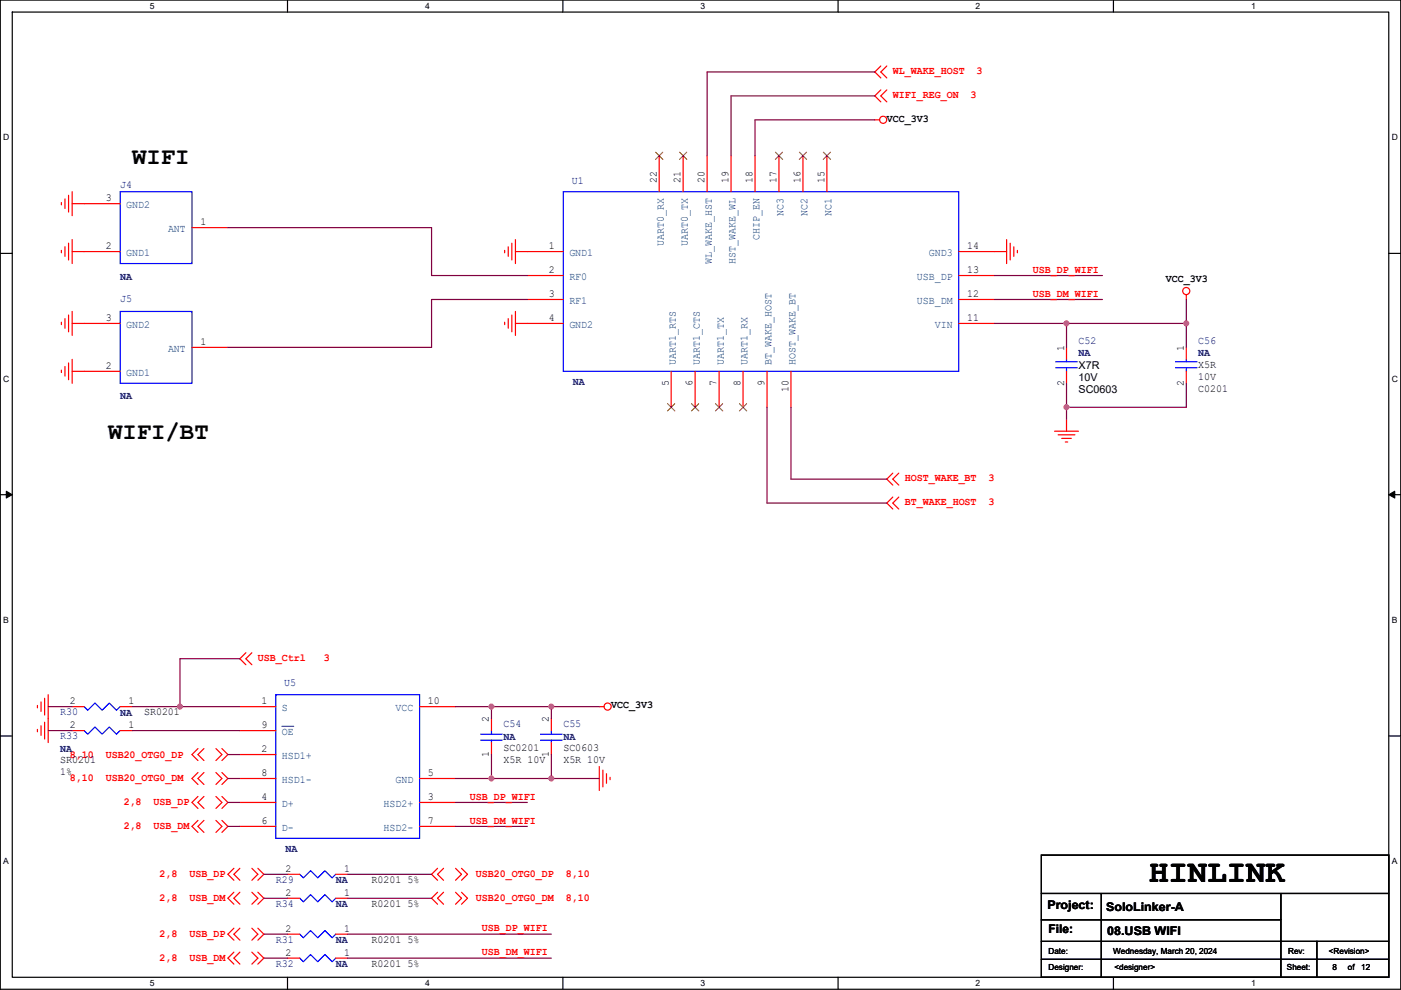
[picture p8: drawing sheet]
<svg xmlns="http://www.w3.org/2000/svg" width="297mm" height="210mm" viewBox="0 0 297 210" stroke-linecap="round" stroke-linejoin="round" font-family="sans-serif">
<path d="M.1 0h296.9v209.8h-296.9zM2.6 2.6h291.8v204.7h-291.8z" fill="none" stroke="#000" stroke-width=".25"/>
<g fill="#fff">
<path d="M31.8 .3h1v2h-1z"/>
<path d="M31.8 207.5h1v2.1h-1z"/>
</g>
<path d="M61 0v2.6M61 207.3v2.5" fill="none" stroke="#000" stroke-width=".25"/>
<g fill="#fff">
<path d="M90.1 .3h1v2h-1z"/>
<path d="M90.1 207.5h1v2.1h-1z"/>
</g>
<path d="M119.3 0v2.6M119.3 207.3v2.5" fill="none" stroke="#000" stroke-width=".25"/>
<g fill="#fff">
<path d="M148.5 .3h1v2h-1z"/>
<path d="M148.5 207.5h1v2.1h-1z"/>
</g>
<path d="M177.7 0v2.6M177.7 207.3v2.5" fill="none" stroke="#000" stroke-width=".25"/>
<g fill="#fff">
<path d="M206.9 .3h1v2h-1z"/>
<path d="M206.9 207.5h1v2.1h-1z"/>
</g>
<path d="M236.1 0v2.6M236.1 207.3v2.5" fill="none" stroke="#000" stroke-width=".25"/>
<g fill="#fff">
<path d="M265.2 .3h1v2h-1z"/>
<path d="M265.2 207.5h1v2.1h-1z"/>
<path d="M.7 28.2h1.3v2h-1.3z"/>
<path d="M295.1 28.2h1.3v2h-1.3z"/>
<path d="M.7 79.3h1.3v2.1h-1.3z"/>
<path d="M295.1 79.3h1.3v2.1h-1.3z"/>
</g>
<path d="M.1 53.7h2.5M294.4 53.7h2.6" fill="none" stroke="#000" stroke-width=".25"/>
<g fill="#fff">
<path d="M.7 130.5h1.2v2h-1.2z"/>
<path d="M295.1 130.5h1.2v2h-1.2z"/>
</g>
<path d="M.1 104.9h2.5M294.4 104.9h2.6" fill="none" stroke="#000" stroke-width=".25"/>
<path d="M1.3 104.2l1.3 .7-1.3 .7zM294.4 104.9l1.3-.7v1.4z" fill="#000" stroke="#000" stroke-width=".21"/>
<g fill="#fff">
<path d="M.7 181.7h1.2v2h-1.2z"/>
<path d="M295.1 181.7h1.2v2h-1.2z"/>
</g>
<path d="M.1 156.1h2.5M294.4 156.1h2.6M220.8 181.4h73.6v25.9h-73.6zM220.8 189.5h73.6M220.8 195.1h50.8M220.8 199.7h73.6M233.5 189.5v17.8M271.6 189.5v17.8M279.2 199.7v7.6M220.8 203.5h73.6" fill="none" stroke="#000" stroke-width=".25"/>
<g fill="none" stroke="#f00" stroke-width=".25">
<path d="M186.8 14l-1.3 1.3 1.3 1.2M186.8 19.1l-1.3 1.2 1.3 1.3M188 14l-1.2 1.3 1.2 1.2M188 19.1l-1.2 1.2 1.2 1.3M139.8 33v7.7M144.8 33v7.7M149.9 33v7.7M155 33v7.7M160.1 33v7.7M165.2 33v7.7M170.2 33v7.7M175.3 33v7.7"/>
<path d="M185.5 25.4h1M13 53.1v.5M13 42.9v.6M13.8 52.3v2.1M13.8 42.2v2M14.5 51.6v3.5M14.5 41.4v3.6M15.3 53.4h10.2M15.3 50.8v5.1M15.3 43.2h10.2M15.3 40.7v5M40.7 48.3h7.6"/>
<path d="M107 53.1v.5M107.8 52.3v2.1M108.5 51.6v3.5M109.3 53.4h10.1M109.3 50.8v5.1M111.8 58.4h7.6M203.3 58.4h7.6M213.4 53.4h-10.1M213.4 50.8v5.1M214.2 51.6v3.5M214.9 52.3v2.1M215.7 53.1v.5"/>
<path d="M13 78.5v.5M13 68.3v.6M13.8 77.7v2.1M13.8 67.6v2M14.5 77v3.5M14.5 66.8v3.6M15.3 78.8h10.2M15.3 76.2v5.1M15.3 68.6h10.2M15.3 66.1v5M40.7 73.7h7.6M107 68.3v.6"/>
<path d="M107.8 67.6v2M108.5 66.8v3.6M109.3 68.6h10.1M109.3 66.1v5M111.8 63.5h7.6M142.3 78.8v7.6M147.4 78.8v7.6M152.5 78.8v7.6M157.5 78.8v7.6M162.6 78.8v7.6M167.7 78.8v7.6M203.3 68.6h7.6"/>
<path d="M203.3 63.5h7.6M226.1 73.7v2.5M226.1 78.8v2.5M251.5 62.5v1M251.5 73.7v2.5M251.5 78.8v2.5M223.6 91.5h5.1M224.3 92.2h3.6M225.1 93h2M225.9 93.7h.5M226.1 88.9v2.6M189.3 100.4l-1.3 1.2 1.3 1.3"/>
<path d="M189.3 105.4l-1.3 1.3 1.3 1.3M190.6 100.4l-1.3 1.2 1.3 1.3M190.6 105.4l-1.3 1.3 1.3 1.3M52.1 138.5l-1.2 1.2 1.2 1.3M53.4 138.5l-1.3 1.2 1.3 1.3M7.9 154.7v.5M7.9 149.6v.5M8.7 153.9v2.1M8.7 148.9v2M9.5 153.2v3.5M9.5 148.1v3.6M10.2 147.3v10.2"/>
<path d="M15.3 149.9h2.5M15.3 155h2.5M25.5 149.9h2.5M25.5 155h2.5M42 158.8l-1.3 1.2 1.3 1.3M43.2 158.8l-1.2 1.2 1.2 1.3M45.8 158.8l1.3 1.2-1.3 1.3M47.1 158.8l1.2 1.2-1.2 1.3M50.9 149.9h7.6M50.9 155h7.6M89 149.9h7.6M104.2 157.5v2.5"/>
<path d="M104.2 152.4v2.6M116.9 157.5v2.5M116.9 152.4v2.6M127.1 149.9h1M42 168.9l-1.3 1.3 1.3 1.3M42 174l-1.3 1.3 1.3 1.3M42 163.9l-1.3 1.2 1.3 1.3M43.2 168.9l-1.2 1.3 1.2 1.3M43.2 174l-1.2 1.3 1.2 1.3M43.2 163.9l-1.2 1.2 1.2 1.3M45.8 168.9l1.3 1.3-1.3 1.3M45.8 174l1.3 1.3-1.3 1.3"/>
<path d="M45.8 163.9l1.3 1.2-1.3 1.3M47.1 168.9l1.2 1.3-1.2 1.3M47.1 174l1.2 1.3-1.2 1.3M47.1 163.9l1.2 1.2-1.2 1.3M50.9 160h7.6M50.9 170.2h7.6M50.9 165.1h7.6M50.9 175.3h7.6M89 170.2h7.6M89 165.1h7.6M89 175.3h7.6M127.1 162.6v5.1"/>
<path d="M127.8 163.3v3.6M128.6 164.1v2M129.3 164.9v.5M49.6 189.3l-1.3 1.2 1.3 1.3M49.6 184.2l-1.3 1.2 1.3 1.3M49.6 196.9l-1.3 1.2 1.3 1.3M50.9 189.3l-1.3 1.2 1.3 1.3M50.9 184.2l-1.3 1.2 1.3 1.3M50.9 196.9l-1.3 1.2 1.3 1.3M53.4 189.3l1.3 1.2-1.3 1.3M53.4 184.2l1.3 1.2-1.3 1.3M53.4 196.9l1.3 1.2-1.3 1.3"/>
<path d="M54.7 189.3l1.2 1.2-1.2 1.3M54.7 184.2l1.2 1.2-1.2 1.3M54.7 196.9l1.2 1.2-1.2 1.3M61 198.1h2.6M61 185.4h2.6M61 190.5h2.6M71.2 198.1h2.5M71.2 185.4h2.5M71.2 190.5h2.5M92.8 189.3l-1.3 1.2 1.3 1.3M92.8 184.2l-1.3 1.2 1.3 1.3M94 189.3l-1.2 1.2 1.2 1.3"/>
<path d="M94 184.2l-1.2 1.2 1.2 1.3M96.6 189.3l1.3 1.2-1.3 1.3M96.6 184.2l1.3 1.2-1.3 1.3M97.9 189.3l1.2 1.2-1.2 1.3M97.9 184.2l1.2 1.2-1.2 1.3M49.6 202l-1.3 1.2 1.3 1.3M50.9 202l-1.3 1.2 1.3 1.3M53.4 202l1.3 1.2-1.3 1.3M54.7 202l1.2 1.2-1.2 1.3M61 203.2h2.6M71.2 203.2h2.5"/>
<circle cx="187.2" cy="25.4" r=".76"/>
<circle cx="251.5" cy="61.7" r=".76"/>
<circle cx="128.8" cy="149.9" r=".76"/>
</g>
<g fill="none" stroke="#00f" stroke-width=".25">
<path d="M25.5 40.7h15.2v15.2h-15.2zM119.4 40.7h83.9v38.1h-83.9zM25.5 66.1h15.2v15.2h-15.2zM223.8 78h4.6M223.8 76.7h4.6M226.1 76.2v.5M226.1 78v.8M249.2 78h4.6M249.2 76.7h4.6M251.5 76.2v.5M251.5 78v.8M17.8 149.9l.8 .7 1.5-1.5 1.6 1.5 1.5-1.5 1.5 1.5 .8-.7"/>
<path d="M17.8 155l.8 .7 1.5-1.5 1.6 1.5 1.5-1.5 1.5 1.5 .8-.7M58.5 147.3h30.5v30.5h-30.5zM101.9 155.7h4.6M101.9 157h4.6M104.2 157v.5M104.2 155v.7M114.6 155.7h4.6M114.6 157h4.6M116.9 157v.5M116.9 155v.7M63.6 198.1l.7 .8 1.5-1.5 1.6 1.5 1.5-1.5 1.5 1.5 .8-.8M63.6 185.4l.7 .8 1.5-1.5 1.6 1.5 1.5-1.5 1.5 1.5 .8-.8"/>
<path d="M63.6 190.5l.7 .8 1.5-1.5 1.6 1.5 1.5-1.5 1.5 1.5 .8-.8M63.6 203.2l.7 .8 1.5-1.5 1.6 1.5 1.5-1.5 1.5 1.5 .8-.8"/>
</g>
<g fill="none" stroke="#804000" stroke-width=".21">
<path d="M139 32.3l1.5 1.5M140.5 32.3l-1.5 1.5M144.1 32.3l1.5 1.5M145.6 32.3l-1.5 1.5M164.4 32.3l1.5 1.5M165.9 32.3l-1.5 1.5M169.5 32.3l1.5 1.5M171 32.3l-1.5 1.5M174.6 32.3l1.5 1.5M176.1 32.3l-1.6 1.5M141.5 85.6l1.6 1.6M143.1 85.6l-1.6 1.6"/>
<path d="M146.6 85.6l1.6 1.6M148.1 85.6l-1.5 1.6M151.7 85.6l1.5 1.6M153.2 85.6l-1.5 1.6M156.8 85.6l1.5 1.6M158.3 85.6l-1.5 1.6"/>
</g>
<path d="M59.8 154.1h2.5" fill="none" stroke="#004080" stroke-width=".21"/>
<g fill="none" stroke="#800040" stroke-width=".25">
<path d="M185.5 15.3h-35.6v17.7M185.5 20.3h-30.5v12.7M185.5 25.4h-25.4v7.6M48.3 48.3h43.2v10.1h20.3M210.9 58.4h22.8M111.8 63.5h-20.3v10.2h-43.2M210.9 63.5h22.8M210.9 68.6h15.2M226.1 68.6h25.4M226.1 68.6v5.1M251.5 68.6v5.1M251.5 63.5v5.1"/>
<path d="M162.6 86.4v20.3h25.4M167.7 86.4v15.2h20.3M226.1 81.3v5.1M226.1 86.4v2.5M251.5 81.3v5.1h-25.4M50.9 139.7h-12.7v10.2M10.2 155h5.1M10.2 149.9h5.1M28 149.9h10.2M28 155h22.9M38.2 149.9h12.7M96.6 149.9h7.6"/>
<path d="M104.2 149.9h12.7M104.2 149.9v2.5M116.9 149.9h10.2M116.9 149.9v2.5M48.3 170.2h2.6M48.3 175.3h2.6M48.3 165.1h2.6M48.3 160h2.6M96.6 165.1h7.6M96.6 170.2h15.2M96.6 175.3h15.2M104.2 165.1h12.7"/>
<path d="M104.2 160v5.1M116.9 165.1h10.2M116.9 160v5.1M55.9 190.5h5.1M55.9 185.4h5.1M55.9 198.1h5.1M73.7 198.1h43.2M73.7 190.5h17.8M73.7 185.4h17.8M55.9 203.2h5.1M73.7 203.2h43.2"/>
</g>
<g fill="#f0f" stroke="#f0f" stroke-width=".25">
<circle cx="226.1" cy="68.6" r=".5"/>
<circle cx="226.1" cy="86.4" r=".5"/>
<circle cx="251.5" cy="68.6" r=".5"/>
<circle cx="116.9" cy="165.1" r=".5"/>
<circle cx="104.2" cy="165.1" r=".5"/>
<circle cx="116.9" cy="149.9" r=".5"/>
<circle cx="104.2" cy="149.9" r=".5"/>
<circle cx="38.1" cy="149.9" r=".5"/>
</g>
<text font-size="6.9" x="243.6" y="187.1">HINLINK</text>
<g font-size="5.1">
<text x="28" y="34.8">WIFI</text>
<text x="22.9" y="93.2">WIFI/BT</text>
</g>
<g font-size="2.5">
<text x="222.1" y="192.9">Project:</text>
<text x="222.3" y="198">File:</text>
<text x="234.5" y="193.1">SoloLinker-A</text>
<text x="234.8" y="198.2">08.USB WIFI</text>
</g>
<g font-size="2.3" fill="#f00">
<text x="189.3" y="15.6">WL_WAKE_HOST</text>
<text x="207.1" y="15.6">3</text>
<text x="189.3" y="20.7">WIFI_REG_ON</text>
<text x="205.8" y="20.7">3</text>
<text x="219" y="57.8">USB_DP_WIFI</text>
<text x="219" y="62.9">USB_DM_WIFI</text>
<text x="191.8" y="102">HOST_WAKE_BT</text>
<text x="191.8" y="107.1">BT_WAKE_HOST</text>
<text x="209.6" y="102">3</text>
<text x="209.6" y="107.1">3</text>
<text x="54.7" y="140.1">USB_Ctrl</text>
<text x="68.6" y="140.1">3</text>
<text x="14.8" y="160.7">8,10</text>
<text x="22.4" y="160.7">USB20_OTG0_DP</text>
<text x="14.8" y="165.8">8,10</text>
<text x="22.4" y="165.8">USB20_OTG0_DM</text>
<text x="26.2" y="170.8">2,8</text>
<text x="32.6" y="170.8">USB_DP</text>
<text x="99.6" y="169.6">USB_DP_WIFI</text>
<text x="26.2" y="175.9">2,8</text>
<text x="32.6" y="175.9">USB_DM</text>
<text x="99.6" y="174.7">USB_DM_WIFI</text>
<text x="33.8" y="191.2">2,8</text>
<text x="33.8" y="186.1">2,8</text>
<text x="40.2" y="191.2">USB_DM</text>
<text x="40.2" y="186.1">USB_DP</text>
<text x="100.9" y="191.2">USB20_OTG0_DM</text>
<text x="100.9" y="186.1">USB20_OTG0_DP</text>
<text x="119.9" y="191.2">8,10</text>
<text x="119.9" y="186.1">8,10</text>
<text x="102.2" y="197.5">USB_DP_WIFI</text>
<text x="33.8" y="203.9">2,8</text>
<text x="33.8" y="198.8">2,8</text>
<text x="40.2" y="203.9">USB_DM</text>
<text x="40.2" y="198.8">USB_DP</text>
<text x="102.2" y="202.6">USB_DM_WIFI</text>
</g>
<g font-size="2.3">
<text x="188" y="25.8">VCC_3V3</text>
<text x="139.2" y="38.9" transform="rotate(-90 139.2 38.9)">22</text>
<text x="144.3" y="38.9" transform="rotate(-90 144.3 38.9)">21</text>
<text x="149.4" y="38.9" transform="rotate(-90 149.4 38.9)">20</text>
<text x="154.5" y="38.9" transform="rotate(-90 154.5 38.9)">19</text>
<text x="159.6" y="38.9" transform="rotate(-90 159.6 38.9)">18</text>
<text x="164.6" y="38.9" transform="rotate(-90 164.6 38.9)">17</text>
<text x="169.7" y="38.9" transform="rotate(-90 169.7 38.9)">16</text>
<text x="174.8" y="38.9" transform="rotate(-90 174.8 38.9)">15</text>
<text x="22.4" y="42.7">3</text>
<text x="42.5" y="47.8">1</text>
<text x="22.4" y="52.8">2</text>
<text x="116.4" y="52.8">1</text>
<text x="205" y="52.8">14</text>
<text x="116.4" y="57.9">2</text>
<text x="205" y="57.9">13</text>
<text x="247.2" y="59.8">VCC_3V3</text>
<text x="116.4" y="63">3</text>
<text x="205" y="63">12</text>
<text x="22.4" y="68.1">3</text>
<text x="116.4" y="68.1">4</text>
<text x="205" y="68.1">11</text>
<text x="42.5" y="73.2">1</text>
<text x="225.6" y="74.4" transform="rotate(-90 225.6 74.4)">1</text>
<text x="251" y="74.4" transform="rotate(-90 251 74.4)">1</text>
<text x="22.4" y="78.2">2</text>
<text x="141.8" y="81.8" transform="rotate(-90 141.8 81.8)">5</text>
<text x="146.9" y="81.8" transform="rotate(-90 146.9 81.8)">6</text>
<text x="151.9" y="81.8" transform="rotate(-90 151.9 81.8)">7</text>
<text x="157" y="81.8" transform="rotate(-90 157 81.8)">8</text>
<text x="162.1" y="81.8" transform="rotate(-90 162.1 81.8)">9</text>
<text x="167.2" y="83.1" transform="rotate(-90 167.2 83.1)">10</text>
<text x="225.6" y="81.8" transform="rotate(-90 225.6 81.8)">2</text>
<text x="228.7" y="83.4">SC0603</text>
<text x="228.7" y="78.3">X7R</text>
<text x="228.7" y="80.8">10V</text>
<text x="251" y="81.8" transform="rotate(-90 251 81.8)">2</text>
<text x="254.1" y="83.1">C0201</text>
<text x="254.1" y="78">X5R</text>
<text x="254.1" y="80.6">10V</text>
<text x="14.8" y="149.4">2</text>
<text x="27.2" y="149.4">1</text>
<text x="55.4" y="149.4">1</text>
<text x="90.7" y="149.4">10</text>
<text x="14.8" y="154.4">2</text>
<text x="27.2" y="154.4">1</text>
<text x="30.5" y="151.7">SR0201</text>
<text x="55.4" y="154.4">9</text>
<text x="103.7" y="153.2" transform="rotate(-90 103.7 153.2)">2</text>
<text x="116.4" y="153.2" transform="rotate(-90 116.4 153.2)">2</text>
<text x="129.6" y="150.3">VCC_3V3</text>
<text x="12.8" y="161.9">SR0201</text>
<text x="55.4" y="159.5">2</text>
<text x="103.7" y="160.5" transform="rotate(-90 103.7 160.5)">1</text>
<text x="106.7" y="159.3">SC0201</text>
<text x="106.7" y="161.9">X5R 10V</text>
<text x="116.4" y="160.5" transform="rotate(-90 116.4 160.5)">1</text>
<text x="119.4" y="159.3">SC0603</text>
<text x="119.4" y="161.9">X5R 10V</text>
<text x="12.8" y="164.4">1%</text>
<text x="55.4" y="164.6">8</text>
<text x="90.7" y="164.6">5</text>
<text x="55.4" y="169.7">4</text>
<text x="90.7" y="169.7">3</text>
<text x="55.4" y="174.8">6</text>
<text x="90.7" y="174.8">7</text>
<text x="60.5" y="184.9">2</text>
<text x="73" y="184.9">1</text>
<text x="60.5" y="190">2</text>
<text x="73" y="190">1</text>
<text x="78.8" y="187.3">R0201 5%</text>
<text x="60.5" y="197.6">2</text>
<text x="73" y="197.6">1</text>
<text x="78.8" y="192.3">R0201 5%</text>
<text x="60.5" y="202.7">2</text>
<text x="73" y="202.7">1</text>
<text x="78.8" y="200">R0201 5%</text>
<text x="78.8" y="205">R0201 5%</text>
</g>
<g font-size="2.3" fill="#000080">
<text x="25.5" y="39.9">J4</text>
<text x="121.2" y="38.9">U1</text>
<text x="25.5" y="59.3">NA</text>
<text x="25.5" y="64.1">J5</text>
<text x="228.7" y="73">C52</text>
<text x="228.7" y="75.6">NA</text>
<text x="254.1" y="73">C56</text>
<text x="254.1" y="75.6">NA</text>
<text x="121.5" y="81.7">NA</text>
<text x="25.5" y="84.7">NA</text>
<text x="60.3" y="145.6">U5</text>
<text x="12.8" y="151.7">R30</text>
<text x="25.5" y="151.8">NA</text>
<text x="106.7" y="154.2">C54</text>
<text x="119.4" y="154.2">C55</text>
<text x="12.8" y="156.8">R33</text>
<text x="12.8" y="159.4">NA</text>
<text x="106.7" y="156.9">NA</text>
<text x="119.4" y="156.9">NA</text>
<text x="60.5" y="180.7">NA</text>
<text x="58.5" y="187.3">R29</text>
<text x="71.2" y="187.3">NA</text>
<text x="58.5" y="192.3">R34</text>
<text x="71.2" y="192.4">NA</text>
<text x="58.5" y="200">R31</text>
<text x="71.2" y="200">NA</text>
<text x="58.5" y="205">R32</text>
<text x="71.2" y="205.1">NA</text>
</g>
<g font-size="2.3" fill="#004080">
<text x="26.7" y="44.1">GND2</text>
<text x="166.1" y="45.7" transform="rotate(-90 166.1 45.7)">NC3</text>
<text x="171.2" y="45.7" transform="rotate(-90 171.2 45.7)">NC2</text>
<text x="176.3" y="45.7" transform="rotate(-90 176.3 45.7)">NC1</text>
<text x="35.6" y="49.2">ANT</text>
<text x="140.7" y="52.1" transform="rotate(-90 140.7 52.1)">UART0_RX</text>
<text x="145.8" y="52.1" transform="rotate(-90 145.8 52.1)">UART0_TX</text>
<text x="161.1" y="50.8" transform="rotate(-90 161.1 50.8)">CHIP_EN</text>
<text x="26.7" y="54.3">GND1</text>
<text x="120.7" y="54.3">GND1</text>
<text x="120.7" y="59.4">RF0</text>
<text x="150.9" y="55.9" transform="rotate(-90 150.9 55.9)">WL_WAKE_HST</text>
<text x="156" y="55.9" transform="rotate(-90 156 55.9)">HST_WAKE_WL</text>
<text x="194.4" y="59.4">USB_DP</text>
<text x="196.9" y="54.3">GND3</text>
<text x="120.7" y="64.4">RF1</text>
<text x="194.4" y="64.4">USB_DM</text>
<text x="26.7" y="69.5">GND2</text>
<text x="120.7" y="69.5">GND2</text>
<text x="198.2" y="69.5">VIN</text>
<text x="35.6" y="74.6">ANT</text>
<text x="143.3" y="77.5" transform="rotate(-90 143.3 77.5)">UART1_RTS</text>
<text x="148.4" y="77.5" transform="rotate(-90 148.4 77.5)">UART1_CTS</text>
<text x="153.4" y="77.5" transform="rotate(-90 153.4 77.5)">UART1_TX</text>
<text x="158.5" y="77.5" transform="rotate(-90 158.5 77.5)">UART1_RX</text>
<text x="163.6" y="77.5" transform="rotate(-90 163.6 77.5)">BT_WAKE_HOST</text>
<text x="168.7" y="77.5" transform="rotate(-90 168.7 77.5)">HOST_WAKE_BT</text>
<text x="26.7" y="79.7">GND1</text>
<text x="59.8" y="150.8">S</text>
<text x="59.8" y="155.9">OE</text>
<text x="83.9" y="150.8">VCC</text>
<text x="59.8" y="161">HSD1+</text>
<text x="59.8" y="166">HSD1-</text>
<text x="83.9" y="166">GND</text>
<text x="59.8" y="171.1">D+</text>
<text x="81.3" y="171.1">HSD2+</text>
<text x="59.8" y="176.2">D-</text>
<text x="81.3" y="176.2">HSD2-</text>
</g>
<g font-size="1.8">
<text x="31.8" y="1.9">5</text>
<text x="90.1" y="1.9">4</text>
<text x="148.5" y="1.9">3</text>
<text x="206.9" y="1.9">2</text>
<text x="265.2" y="1.9">1</text>
<text x=".7" y="29.8">D</text>
<text x="295.1" y="29.8">D</text>
<text x=".7" y="81">C</text>
<text x="295.1" y="81">C</text>
<text x=".7" y="132.1">B</text>
<text x="295.1" y="132.1">B</text>
<text x=".7" y="183.3">A</text>
<text x="295.1" y="183.3">A</text>
<text x="222.3" y="202.3">Date:</text>
<text x="236" y="202.3">Wednesday, March 20, 2024</text>
<text x="273.1" y="202.3">Rev:</text>
<text x="281.7" y="202.3">&lt;Revision&gt;</text>
<text x="31.8" y="209.2">5</text>
<text x="90.1" y="209.2">4</text>
<text x="148.5" y="209.2">3</text>
<text x="206.9" y="209.2">2</text>
<text x="222.3" y="205.8">Designer:</text>
<text x="236.3" y="205.8">&lt;designer&gt;</text>
<text x="265.2" y="209.2">1</text>
<text x="272.9" y="205.8">Sheet:</text>
<text x="282.5" y="205.8">8</text>
<text x="285.8" y="205.8">of</text>
<text x="288.6" y="205.8">12</text>
</g>
</svg>
